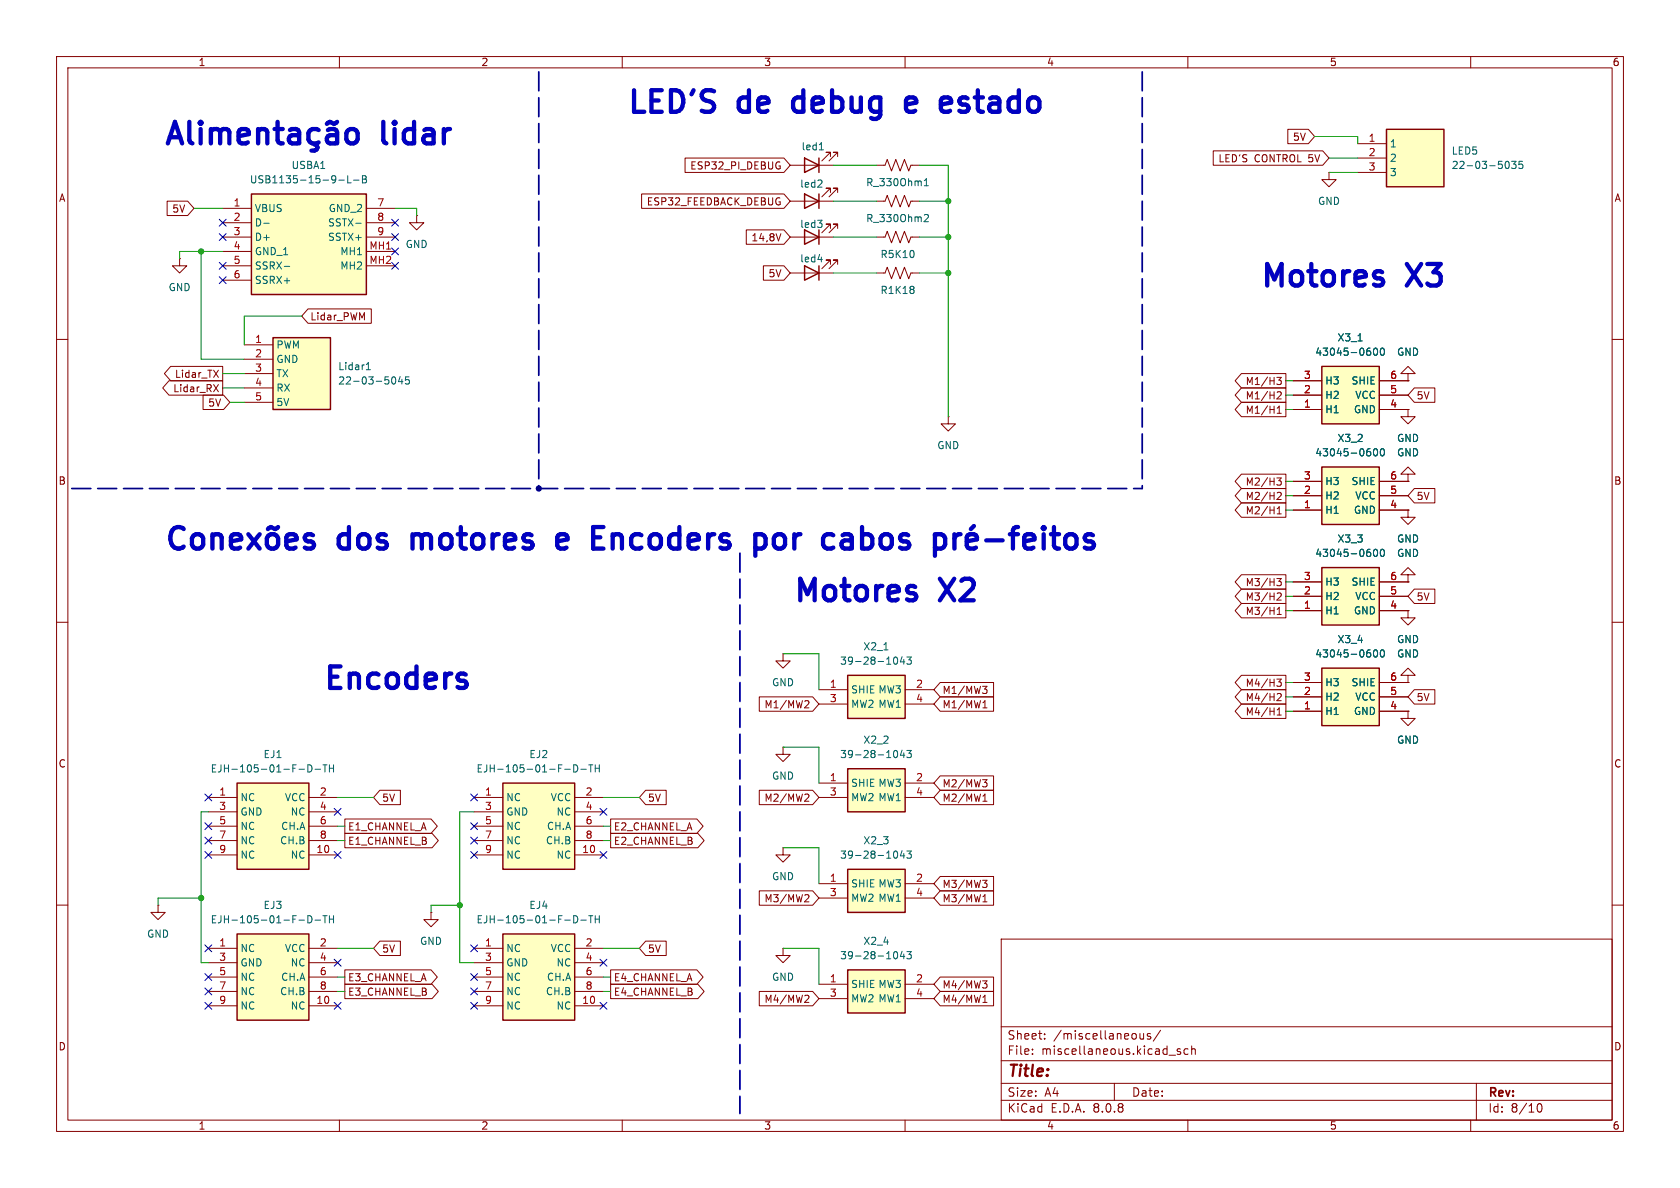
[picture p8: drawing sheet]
<svg xmlns="http://www.w3.org/2000/svg" width="297mm" height="210mm" viewBox="0 0 297 210" stroke-linecap="round" stroke-linejoin="round" font-family="sans-serif">
<g fill="none" stroke="#840000" stroke-width=".18">
<path d="M10 10h277v190h-277zM12 12h273v186h-273zM60 10v2M110 10v2M160 10v2M210 10v2M260 10v2M10 60h2M167.6 73.7v1.2h1.3l-1.3 1.3-1.2-1.3h1.2M167.6 73.7h.1M285 60h2M10 110h2"/>
<path d="M285 110h2M10 160h2M177 166h108v32h-108zM285 160h2M60 198v2M110 198v2M160 198v2M177 194.5h108M177 191.5h108M177 187.5h108M177 181.5h108M182.5 186.3v.1"/>
<path d="M182.5 185.5v.1M184.7 183.6v.1M184.7 182.8v.1M197 191.5v3M201.5 182.7l.1 .9 .4 .1 .2-.1M202.2 182.7v1M203.4 182.8l-.4-.1-.2 .2 .1 .2 .5 .2v.3h-.6M205.2 182.1l-1.3 2M206.7 186.5h1.1M208.7 185.5l-.4-.1-.2 .2 .1 .2 .5 .2v.3h-.6M210 198v2M210 185.5l-.4-.1-.3 .3v.4l.2 .2h.5"/>
<path d="M210.7 185.5l.2-.1 .3 .1 .1 .9M210.7 184.9v1.5M260 198v2M261 191.5v6.5M271.7 195.7l.2-.5 .2-.1a.81 .81 0 0 1 .6 .6 .81 .81 0 0 1-.3 .8h-.4l-.3-.5"/>
</g>
<path d="M41.9 138.4h12.7v15.3h-12.7z" fill="#ffffc2"/>
<path d="M41.9 138.4h12.7v15.3h-12.7z" fill="none" stroke="#840000" stroke-width=".25"/>
<path d="M36.8 141h5.1M36.8 151.1h5.1M36.8 143.5h5.1M36.8 146.1h5.1M36.8 148.6h5.1M54.6 141h5.1M54.6 151.1h5.1M54.6 143.5h5.1M54.6 146.1h5.1M54.6 148.6h5.1" fill="none" stroke="#840000" stroke-width=".18"/>
<path d="M52.9 136h.9M54.4 135.2a.64 .64 0 0 1 .8 .6 .64 .64 0 0 1-.8 .7zM55.7 136h1M57.1 135.2h.7M57.5 135.2v1.3M58.2 135.2v1.3M58.2 135.8h.8M59 135.2v1.3" fill="none" stroke="#006464" stroke-width=".18"/>
<path d="M149.9 119.4h10.1v7.6h-10.1z" fill="#ffffc2"/>
<path d="M149.9 119.4h10.1v7.6h-10.1z" fill="none" stroke="#840000" stroke-width=".25"/>
<path d="M144.8 121.9h5.1M144.8 124.5h5.1M160 121.9h5.1M160 124.5h5.1" fill="none" stroke="#840000" stroke-width=".18"/>
<path d="M156.3 114.9h.7M158 116.4l.3-.3a.68 .68 0 0 1 .4 .7 .68 .68 0 0 1-.4 .6l-.3-.2M159.5 116.1l-.3 .9h.8M159.8 116.6v.8M160.3 116.1h.8l-.4 .5 .3 .2v.5l-.1 .1-.6-.1" fill="none" stroke="#006464" stroke-width=".18"/>
<path d="M149.9 135.9h10.1v7.6h-10.1z" fill="#ffffc2"/>
<path d="M149.9 135.9h10.1v7.6h-10.1z" fill="none" stroke="#840000" stroke-width=".25"/>
<path d="M144.8 138.4h5.1M160 138.4h5.1M144.8 141h5.1M160 141h5.1" fill="none" stroke="#840000" stroke-width=".18"/>
<path d="M158 132.9l.3-.2a.68 .68 0 0 1 .4 .6 .68 .68 0 0 1-.4 .6l-.3-.2M159.5 132.6l-.3 .9h.8M159.8 133.1v.8M160.3 132.7h.8l-.4 .4 .3 .2v.5l-.1 .1-.6-.1" fill="none" stroke="#006464" stroke-width=".18"/>
<path d="M41.9 165.1h12.7v15.2h-12.7z" fill="#ffffc2"/>
<path d="M41.9 165.1h12.7v15.2h-12.7z" fill="none" stroke="#840000" stroke-width=".25"/>
<path d="M36.8 167.6h5.1M36.8 177.8h5.1M36.8 170.2h5.1M36.8 172.7h5.1M36.8 175.3h5.1M54.6 167.6h5.1M54.6 177.8h5.1M54.6 170.2h5.1M54.6 172.7h5.1M54.6 175.3h5.1" fill="none" stroke="#840000" stroke-width=".18"/>
<path d="M52.9 162.7h.9M54.4 161.9a.64 .64 0 0 1 .8 .6 .64 .64 0 0 1-.8 .6zM55.7 162.7h1M57.1 161.9h.7M57.5 161.9v1.2M58.2 161.9v1.2M58.2 162.5h.8M59 161.9v1.2" fill="none" stroke="#006464" stroke-width=".18"/>
<path d="M245.1 22.9h10.2v10.1h-10.2z" fill="#ffffc2"/>
<path d="M245.1 22.9h10.2v10.1h-10.2zM142.2 47l2.6 1.3-2.6 1.2zM142.2 40.6l2.6 1.3-2.6 1.3zM144.8 40.6v2.6M144.8 47v2.5" fill="none" stroke="#840000" stroke-width=".25"/>
<path d="M240 25.4h5.1M240 27.9h5.1M240 30.5h5.1M139.7 48.3h7.6M139.7 41.9h7.6M146.8 46.7v-.7h-.8h.8l-1.5 1.5M146.8 40.4v-.8h-.8h.8l-1.5 1.5M148.1 46.7v-.7h-.8h.8l-1.5 1.5M148.1 40.4v-.8h-.8h.8l-1.5 1.5M248.9 66h1.3l-1.3-1.2-1.3 1.2h1.3v1.3M248.9 67.3h.1" fill="none" stroke="#840000" stroke-width=".18"/>
<path d="M144.5 38.9h.8l-.4 .5M145.2 39.5l.1 .2-.1 .4M266.1 29l.1-.4 .2-.1a.68 .68 0 0 1 .4 .7 .68 .68 0 0 1-.4 .6l-.2-.1-.1-.4M267.2 28.5h.8l-.4 .5 .4 .1v.6l-.2 .1-.6-.1M269.2 28.5h-.6l-.1 .6 .2-.1 .4 .1 .1 .1v.5l-.2 .1-.5-.1M144.6 45.9h.8" fill="none" stroke="#006464" stroke-width=".18"/>
<path d="M233.7 64.8h10.1v10.1h-10.1z" fill="#ffffc2"/>
<path d="M233.7 64.8h10.1v10.1h-10.1z" fill="none" stroke="#840000" stroke-width=".25"/>
<path d="M73.7 38.1v1.3h1.2l-1.2 1.2-1.3-1.2h1.3M73.7 38.1h.1M234.9 30.5v1.3h1.3l-1.3 1.2-1.2-1.2h1.2M234.9 30.5h.1M228.6 72.4h5.1M228.6 69.9h5.1M228.6 67.3h5.1M243.8 72.4h5.1M243.8 69.9h5.1M243.8 67.3h5.1" fill="none" stroke="#840000" stroke-width=".18"/>
<path d="M240.1 60.3h.7M242.9 61.7l.2-.2a.68 .68 0 0 1 .5 .7 .68 .68 0 0 1-.5 .6l-.2-.1-.1-.4zM244.1 61.7l.2-.2a.68 .68 0 0 1 .5 .7 .68 .68 0 0 1-.5 .6l-.2-.1-.1-.4z" fill="none" stroke="#006464" stroke-width=".18"/>
<path d="M44.4 34.3h20.4v17.8h-20.4z" fill="#ffffc2"/>
<path d="M44.4 34.3h20.4v17.8h-20.4z" fill="none" stroke="#840000" stroke-width=".25"/>
<g fill="none" stroke="#840000" stroke-width=".18">
<path d="M39.4 36.8h5M39.4 39.4h5M64.8 36.8h5M64.8 39.4h5M31.7 45.7v1.3h1.3l-1.3 1.3-1.2-1.3h1.2M31.7 45.7h.1M39.4 41.9h5M39.4 44.5h5M39.4 47h5M39.4 49.5h5M64.8 41.9h5M64.8 44.5h5"/>
<path d="M64.8 47h5M138.4 115.6v1.2h1.3l-1.3 1.3-1.2-1.3h1.2M138.4 115.6h.1M76.2 161.3v1.3h1.3l-1.3 1.2-1.3-1.2h1.3M76.2 161.3h.1"/>
</g>
<path d="M46.6 39.5h1M59.9 31.8h1M61.5 31.1v1.2h.6M62.5 31.8h1M62.9 39.5h1M64.1 31.1h.4l.2 .2-.2 .4 .2 .1 .1 .3-.2 .2h-.5zM64.1 31.7h.4M50.3 47.1h.9" fill="none" stroke="#006464" stroke-width=".18"/>
<path d="M233.7 118.1h10.1v10.2h-10.1z" fill="#ffffc2"/>
<path d="M233.7 118.1h10.1v10.2h-10.1z" fill="none" stroke="#840000" stroke-width=".25"/>
<path d="M248.9 83.8h1.3l-1.3-1.2-1.3 1.2h1.3v1.3M248.9 85.1h.1M248.9 108v1.2h1.3l-1.3 1.3-1.3-1.3h1.3M248.9 108h.1M228.6 125.7h5.1M228.6 123.2h5.1M228.6 120.7h5.1M243.8 125.7h5.1M243.8 123.2h5.1M243.8 120.7h5.1M248.9 125.7v1.3h1.3l-1.3 1.3-1.3-1.3h1.3M248.9 125.7h.1" fill="none" stroke="#840000" stroke-width=".18"/>
<path d="M242.9 115l.2-.1a.68 .68 0 0 1 .5 .6 .68 .68 0 0 1-.5 .6l-.2-.1-.1-.3zM244.1 115l.2-.1a.68 .68 0 0 1 .5 .6 .68 .68 0 0 1-.5 .6l-.2-.1-.1-.3z" fill="none" stroke="#006464" stroke-width=".18"/>
<path d="M233.7 82.6h10.1v10.1h-10.1z" fill="#ffffc2"/>
<path d="M142.2 34.3l2.6 1.3-2.6 1.2zM142.2 27.9l2.6 1.3-2.6 1.3zM144.8 27.9v2.6M144.8 34.3v2.5M233.7 82.6h10.1v10.1h-10.1z" fill="none" stroke="#840000" stroke-width=".25"/>
<g fill="none" stroke="#840000" stroke-width=".18">
<path d="M139.7 35.6h7.6M139.7 29.2h7.6M146.8 34v-.7h-.8h.8l-1.5 1.5M146.8 27.7v-.8h-.8h.8l-1.5 1.5M148.1 34v-.7h-.8h.8l-1.5 1.5M148.1 27.7v-.8h-.8h.8l-1.5 1.5M154.9 29.2h1.6l.3-1 .8 2 .8-2 .7 2 .8-2 .8 2 .3-1h1.6M154.9 48.3h1.6l.3-1.1 .8 2.1 .8-2.1 .7 2.1 .8-2.1 .8 2.1 .3-1h1.6M228.6 90.2h5.1M228.6 87.6h5.1M228.6 85.1h5.1M243.8 90.2h5.1"/>
<path d="M243.8 87.6h5.1M243.8 85.1h5.1M248.9 119.4h1.3l-1.3-1.3-1.3 1.3h1.3v1.3M248.9 120.7h.1"/>
</g>
<path d="M144.9 26.5h.7M145.2 31.9l.1 .2v.3l-.8 .7h.8M163.4 32.8h.7M163.4 31.9l.4-.3v1.2M161.5 50.7l.1 .2-.1 .2M161.5 51.2l.1 .2-.1 .4M242.9 79.4l.2-.1a.68 .68 0 0 1 .5 .7 .68 .68 0 0 1-.5 .6l-.2-.1-.1-.4zM244.1 79.4l.2-.1a.68 .68 0 0 1 .5 .7 .68 .68 0 0 1-.5 .6l-.2-.1-.1-.4z" fill="none" stroke="#006464" stroke-width=".18"/>
<path d="M233.7 100.3h10.1v10.2h-10.1z" fill="#ffffc2"/>
<path d="M233.7 100.3h10.1v10.2h-10.1z" fill="none" stroke="#840000" stroke-width=".25"/>
<g fill="none" stroke="#840000" stroke-width=".18">
<path d="M154.9 35.6h1.6l.3-1.1 .8 2.1 .8-2.1 .7 2.1 .8-2.1 .8 2.1 .3-1h1.6M154.9 41.9h1.6l.3-1 .8 2 .8-2 .7 2 .8-2 .8 2 .3-1h1.6M248.9 72.4v1.3h1.3l-1.3 1.2-1.3-1.2h1.3M248.9 72.4h.1M248.9 90.2v1.2h1.3l-1.3 1.3-1.3-1.3h1.3M248.9 90.2h.1M228.6 108h5.1M228.6 105.4h5.1M228.6 102.9h5.1M243.8 108h5.1M243.8 105.4h5.1M243.8 102.9h5.1"/>
<path d="M248.9 101.6h1.3l-1.3-1.3-1.3 1.3h1.3v1.3M248.9 102.9h.1M138.4 132.1v1.3h1.3l-1.3 1.2-1.2-1.2h1.2M138.4 132.1h.1M138.4 149.9v1.2h1.3l-1.3 1.3-1.2-1.3h1.2M138.4 149.9h.1M27.9 160v1.3h1.3l-1.3 1.3-1.2-1.3h1.2M27.9 160h.1M138.4 167.6v1.3h1.3l-1.3 1.3-1.2-1.3h1.2M138.4 167.6h.1"/>
</g>
<path d="M163.5 38l.4-.1 .2 .4-.8 .9h.8M161.5 44.4l.1 .4-.1 .6M242.9 97.2l.2-.1a.68 .68 0 0 1 .5 .6 .68 .68 0 0 1-.5 .7l-.2-.2-.1-.3zM244.1 97.2l.2-.1a.68 .68 0 0 1 .5 .6 .68 .68 0 0 1-.5 .7l-.2-.2-.1-.3z" fill="none" stroke="#006464" stroke-width=".18"/>
<path d="M88.9 165.1h12.7v15.2h-12.7z" fill="#ffffc2"/>
<path d="M88.9 165.1h12.7v15.2h-12.7z" fill="none" stroke="#840000" stroke-width=".25"/>
<path d="M83.8 167.6h5.1M83.8 177.8h5.1M83.8 170.2h5.1M83.8 172.7h5.1M83.8 175.3h5.1M101.6 167.6h5.1M101.6 177.8h5.1M101.6 170.2h5.1M101.6 172.7h5.1M101.6 175.3h5.1" fill="none" stroke="#840000" stroke-width=".18"/>
<path d="M99.8 162.7h1M101.4 161.9a.64 .64 0 0 1 .8 .6 .64 .64 0 0 1-.8 .6zM102.7 162.7h1M104.1 161.9h.7M104.4 161.9v1.2M105.2 161.9v1.2M105.2 162.5h.8M106 161.9v1.2" fill="none" stroke="#006464" stroke-width=".18"/>
<path d="M88.9 138.4h12.7v15.3h-12.7z" fill="#ffffc2"/>
<path d="M88.9 138.4h12.7v15.3h-12.7z" fill="none" stroke="#840000" stroke-width=".25"/>
<path d="M83.8 141h5.1M83.8 151.1h5.1M83.8 143.5h5.1M83.8 146.1h5.1M83.8 148.6h5.1M101.6 141h5.1M101.6 151.1h5.1M101.6 143.5h5.1M101.6 146.1h5.1M101.6 148.6h5.1" fill="none" stroke="#840000" stroke-width=".18"/>
<path d="M99.8 136h1M101.4 135.2a.64 .64 0 0 1 .8 .6 .64 .64 0 0 1-.8 .7zM102.7 136h1M104.1 135.2h.7M104.4 135.2v1.3M105.2 135.2v1.3M105.2 135.8h.8M106 135.2v1.3" fill="none" stroke="#006464" stroke-width=".18"/>
<path d="M149.9 171.5h10.1v7.6h-10.1z" fill="#ffffc2"/>
<path d="M149.9 171.5h10.1v7.6h-10.1z" fill="none" stroke="#840000" stroke-width=".25"/>
<path d="M144.8 174h5.1M144.8 176.5h5.1M160 174h5.1M160 176.5h5.1" fill="none" stroke="#840000" stroke-width=".18"/>
<path d="M158 168.5l.3-.3a.68 .68 0 0 1 .4 .7 .68 .68 0 0 1-.4 .6l-.3-.3M159.5 168.2l-.3 .9h.8M159.8 168.6v.9M160.3 168.2h.8l-.4 .5 .3 .1v.6l-.1 .1-.6-.1" fill="none" stroke="#006464" stroke-width=".18"/>
<path d="M149.9 153.7h10.1v7.6h-10.1z" fill="#ffffc2"/>
<path d="M149.9 153.7h10.1v7.6h-10.1z" fill="none" stroke="#840000" stroke-width=".25"/>
<path d="M144.8 156.2h5.1M144.8 158.8h5.1M160 156.2h5.1M160 158.8h5.1" fill="none" stroke="#840000" stroke-width=".18"/>
<path d="M158 150.7l.3-.3a.68 .68 0 0 1 .4 .7 .68 .68 0 0 1-.4 .6l-.3-.2M159.5 150.4l-.3 .9h.8M159.8 150.9v.8M160.3 150.4h.8l-.4 .5 .3 .1v.6l-.1 .1-.6-.1" fill="none" stroke="#006464" stroke-width=".18"/>
<path d="M48.3 59.7h10.1v12.7h-10.1z" fill="#ffffc2"/>
<path d="M48.3 59.7h10.1v12.7h-10.1z" fill="none" stroke="#840000" stroke-width=".25"/>
<g fill="none" stroke="#840000" stroke-width=".18">
<path d="M29.5 35.6h3.7l1.1 1.2-1.1 1.3h-3.7zM113.4 34.3h25.2l1.1 1.3-1.1 1.2h-25.2zM121.1 27.9h17.5l1.1 1.3-1.1 1.3h-17.5zM137.7 29.3h.2v.5l-.2 .1M137.7 28.6l.2 .1M214.5 26.7h19.3l1.1 1.2-1.1 1.3h-19.3zM227.7 22.9h3.6l1.1 1.2-1.1 1.3h-3.6zM54.5 54.6h11.1v2.6h-11.1l-1.2-1.3zM131.9 40.6h6.7l1.1 1.3-1.1 1.3h-6.7zM135 47h3.6l1.1 1.3-1.1 1.2h-3.6zM138 41.3l-.4 1.3M29.9 67.3h9.5v2.6h-9.5l-1.1-1.3z"/>
<path d="M30.2 64.8h9.2v2.5h-9.2l-1.1-1.3zM35.9 69.8h3.6l1.1 1.3-1.1 1.3h-3.6zM37.8 68l.8 1.3M37.8 65.4l.8 1.3M38.6 68l-.8 1.3M38.6 65.4l-.8 1.3M43.2 61h5.1M43.2 63.5h5.1M43.2 66h5.1M43.2 68.6h5.1M43.2 71.1h5.1M219.5 71.1h7.8v2.6h-7.8l-1.1-1.3z"/>
<path d="M219.5 68.6h7.8v2.5h-7.8l-1.1-1.2zM219.5 66h7.8v2.6h-7.8l-1.1-1.3zM225.7 66.7h.8l-.4 .5 .4 .1v.6l-.2 .1-.5-.1M225.8 72.2l.3-.4v1.3M225.8 73.1h.7M225.8 69.3h.5l.2 .3-.8 .9h.8M228.6 72.4h5.1M228.6 69.9h5.1M228.6 67.3h5.1M243.8 72.4h5.1M243.8 69.9h5.1M243.8 67.3h5.1"/>
<path d="M248.9 72.4h.1M248.9 67.3h.1M250 68.6h3.7v2.5h-3.7l-1.1-1.2zM219.5 86.4h7.8v2.5h-7.8l-1.1-1.3zM219.5 88.9h7.8v2.5h-7.8l-1.1-1.2zM219.5 83.8h7.8v2.6h-7.8l-1.1-1.3zM225.7 84.5h.8l-.4 .5 .4 .1v.5l-.2 .2-.5-.1M225.8 89.9l.3-.3v1.2M225.8 90.8h.7M225.8 87.1l.5-.1 .2 .4-.8 .9h.8M228.6 90.2h5.1M228.6 87.6h5.1"/>
<path d="M228.6 85.1h5.1M243.8 90.2h5.1M243.8 87.6h5.1M243.8 85.1h5.1M248.9 90.2h.1M248.9 85.1h.1M250 86.4h3.7v2.5h-3.7l-1.1-1.3zM219.5 104.1h7.8v2.6h-7.8l-1.1-1.3zM219.5 101.6h7.8v2.5h-7.8l-1.1-1.2zM219.5 106.7h7.8v2.5h-7.8l-1.1-1.2zM219.5 119.4h7.8v2.5h-7.8l-1.1-1.2zM225.7 102.3h.8l-.4 .5 .4 .1v.5l-.2 .1h-.5"/>
<path d="M225.8 108.6h.7M225.8 107.7l.3-.3v1.2M225.8 104.9l.5-.1 .2 .4-.8 .9h.8M228.6 108h5.1M228.6 105.4h5.1M228.6 102.9h5.1M243.8 108h5.1M243.8 105.4h5.1M243.8 102.9h5.1M248.9 102.9h.1M248.9 108h.1M250 104.1h3.7v2.6h-3.7l-1.1-1.3z"/>
<path d="M67.2 139.7h3.6v2.5h-3.6l-1.2-1.2zM114.1 139.7h3.7v2.5h-3.7l-1.1-1.2zM134.2 123.2h9.5l1.1 1.3-1.1 1.2h-9.5zM134.2 139.7h9.5l1.1 1.3-1.1 1.2h-9.5zM142.5 123.9h.4l.1 .3-.8 .9h.8M166.2 120.6h9.4v2.6h-9.4l-1.1-1.3zM166.2 139.7h9.4v2.5h-9.4l-1.1-1.2zM166.2 123.2h9.4v2.5h-9.4l-1.1-1.2zM166.2 137.2h9.4v2.5h-9.4l-1.1-1.3zM173.7 121.3h.8l-.4 .5 .3 .1 .1 .4-.3 .3h-.3M173.7 137.8h.8l-.4 .5 .3 .1 .1 .5-.3 .2h-.3M173.8 125.1h.7"/>
<path d="M173.8 124.2l.3-.3v1.2M219.5 121.9h7.8v2.6h-7.8l-1.1-1.3zM219.5 124.5h7.8v2.5h-7.8l-1.1-1.3zM225.7 120.1h.8l-.4 .4 .4 .2v.5l-.2 .1h-.5M225.8 125.5l.3-.4v1.3M225.8 126.4h.7M225.8 122.7l.5-.1 .2 .4-.8 .9h.8M228.6 125.7h5.1M228.6 123.2h5.1M228.6 120.7h5.1M243.8 125.7h5.1M243.8 123.2h5.1"/>
<path d="M243.8 120.7h5.1M248.9 125.7h.1M248.9 120.7h.1M250 121.9h3.7v2.6h-3.7l-1.1-1.3zM61 144.8h15.2l1.1 1.3-1.1 1.2h-15.2zM61 147.3h15.4l1.1 1.3-1.1 1.3h-15.4zM107.9 147.3h15.5l1.1 1.3-1.1 1.3h-15.5zM107.9 144.8h15.3l1.1 1.3-1.1 1.2h-15.3zM134.2 157.5h9.5l1.1 1.3-1.1 1.2h-9.5zM142.5 140.4h.4l.1 .3-.8 .9h.8M142.5 158.2h.4l.1 .3-.8 .9h.8M166.2 154.9h9.4v2.6h-9.4l-1.1-1.3z"/>
<path d="M166.2 157.5h9.4v2.5h-9.4l-1.1-1.2zM173.7 155.6h.8l-.4 .5 .3 .1 .1 .4-.3 .3h-.3M173.8 159.4h.7M173.8 141.6h.7M173.8 140.7l.3-.3v1.2M173.8 158.5l.3-.3v1.2M61 171.4h15.2l1.1 1.3-1.1 1.3h-15.2zM61 174h15.4l1.1 1.3-1.1 1.2h-15.4zM67.2 166.4h3.6v2.5h-3.6l-1.2-1.3zM107.9 174h15.5l1.1 1.3-1.1 1.2h-15.5zM107.9 171.4h15.3l1.1 1.3-1.1 1.3h-15.3zM114.1 166.4h3.7v2.5h-3.7l-1.1-1.3z"/>
<path d="M134.2 175.3h9.5l1.1 1.2-1.1 1.3h-9.5zM142.5 175.9l.4 .1 .1 .3-.8 .9h.8M166.2 175.3h9.4v2.5h-9.4l-1.1-1.3zM166.2 172.7h9.4v2.6h-9.4l-1.1-1.3zM173.7 173.4h.8l-.4 .5 .3 .1 .1 .4-.3 .3h-.3M173.8 177.2h.7M173.8 176.3l.3-.4v1.3"/>
</g>
<g fill="none" stroke="#006464" stroke-width=".18">
<path d="M64.8 65.3h.7M64.9 64.4l.2-.3v1.2M69.2 67.1l.2-.4 .1-.1a.68 .68 0 0 1 .5 .7 .68 .68 0 0 1-.5 .6l-.1-.1-.2-.4M70.7 66.6l-.3 .9h.8M71 67v.9M72.3 66.6h-.6v.6l.1-.1 .5 .1 .1 .1-.1 .5-.2 .1-.4-.1M240.1 60.3h.7M242.9 61.7l.2-.2a.68 .68 0 0 1 .5 .7 .68 .68 0 0 1-.5 .6l-.2-.1-.1-.4zM242.9 79.4l.2-.1a.68 .68 0 0 1 .5 .7 .68 .68 0 0 1-.5 .6l-.2-.1-.1-.4zM244.1 61.7l.2-.2a.68 .68 0 0 1 .5 .7 .68 .68 0 0 1-.5 .6l-.2-.1-.1-.4zM244.1 79.4l.2-.1a.68 .68 0 0 1 .5 .7 .68 .68 0 0 1-.5 .6l-.2-.1-.1-.4zM242.9 97.2l.2-.1a.68 .68 0 0 1 .5 .6 .68 .68 0 0 1-.5 .7l-.2-.2-.1-.3z"/>
<path d="M244.1 97.2l.2-.1a.68 .68 0 0 1 .5 .6 .68 .68 0 0 1-.5 .7l-.2-.2-.1-.3zM242.9 115l.2-.1a.68 .68 0 0 1 .5 .6 .68 .68 0 0 1-.5 .6l-.2-.1-.1-.3zM244.1 115l.2-.1a.68 .68 0 0 1 .5 .6 .68 .68 0 0 1-.5 .6l-.2-.1-.1-.3z"/>
</g>
<g fill="none" stroke="#0000c2" stroke-width=".76">
<path d="M161.8 17.4l-.4-.2h-.7l-.4 .2-.1 .4v1.4l.1 .4 .4 .2h.7l.4-.2M162 18.1l-1.8 .4M167.6 17.2l.4 .2 .1 .7-1.8 .4M168 19.6l-.4 .2M29.7 25.3l1.2-3.8 1.3 3.8M30 24.3h1.8M33.5 21.5v3.3l.2 .4 .3 .1M35.5 21.5v.4M35.5 22.8v2.5M35.5 21.5l-.2 .2 .2 .2M35.5 21.5l.2 .2-.2 .2M37.3 22.8v2.5"/>
<path d="M37.3 23.2a.95 .95 0 0 1 1.6 .2M38.9 23.4l.2-.4 .4-.2h.5l.4 .2 .1 .4v1.9M38.9 23.4v1.9M42.2 24.1l1.8-.4-.2-.7-.3-.2h-.8l-.3 .2-.2 .4v1.4l.2 .4 .3 .1h.8l.3-.1M45.6 23.2a.95 .95 0 0 1 1.7 .2v1.9M45.6 22.8v2.5M48.5 22.8h1.5M49.1 21.5v3.3l.2 .4 .7 .1M51.3 23l.3-.2h.7l.4 .2 .2 .4v1.9M52.9 23.7l-.4 .2h-.9a.75 .75 0 0 0-.6 .7 .75 .75 0 0 0 .6 .7h.9l.4-.1M55.6 25.5l.4 .2 .2 .4-.2 .3-.4 .2h-.5M56.3 23l-.3-.2h-.8l-.3 .2-.4 .5v1.1l.4 .6 .3 .1h.8l.3-.1"/>
<path d="M58 23l.3-.2h.8l.3 .2 .2 .4v1.9M59.6 23.7l-.4 .2h-.9a.75 .75 0 0 0-.5 .7 .75 .75 0 0 0 .5 .7h.9l.4-.1M59.6 21.5l-.5 .4-.8-.4-.5 .4M61.6 23a1.03 1.03 0 0 1 1.6 .5v1.1a1.03 1.03 0 0 1-1 .8 1.03 1.03 0 0 1-1-.8v-1.1zM32.5 93.5a1.32 1.32 0 0 0-2.2 .6 2.02 2.02 0 0 0 1.1 2.9l.9-.2 .2-.2M34.1 94.8a1.03 1.03 0 0 1 1-.4 1.03 1.03 0 0 1 .8 .8v1.1a1.03 1.03 0 0 1-1 .7 1.03 1.03 0 0 1-1-.7v-1.1zM37.6 94.8a.95 .95 0 0 1 1.6 .2v2M37.6 94.4v2.6M40.8 95.7l1.8-.4-.1-.7-.4-.2h-.7l-.4 .2-.2 .4v1.4l.2 .4 .4 .2h.7l.4-.2M43.9 94.4l2 2.6M45.9 94.4l-2 2.6M47.4 94.8a1.03 1.03 0 0 1 1-.4 1.03 1.03 0 0 1 .8 .8v1.1a1.03 1.03 0 0 1-1 .7 1.03 1.03 0 0 1-1-.7v-1.1z"/>
<path d="M49.2 93.2l-.6 .3-.7-.3-.5 .3M50.6 95.7l1.8-.4-.1-.7-.4-.2h-.7l-.4 .2-.2 .4v1.4l.2 .4 .4 .2h.7l.4-.2M55.3 94.6l-.3-.2h-.6l-.3 .2-.2 .4 .2 .5 1.2 .4 .2 .4-.2 .5-.3 .2h-.8l-.3-.2M72.9 94.8a.95 .95 0 0 1 1.7 .2M72.9 94.4v2.6M74.6 95l.1-.4 .4-.2h.6l.3 .2 .2 .4v2M74.6 95v2M78 94.8a1.03 1.03 0 0 1 1-.4 1.03 1.03 0 0 1 .8 .8v1.1a1.03 1.03 0 0 1-1 .7 1.03 1.03 0 0 1-1-.7v-1.1zM80.9 94.4h1.5M81.5 93.2v3.2l.1 .4 .8 .2M83.6 94.8a1.03 1.03 0 0 1 1.1-.4 1.03 1.03 0 0 1 .8 .8v1.1a1.03 1.03 0 0 1-1 .7 1.03 1.03 0 0 1-1-.7v-1.1zM87.1 94.4v2.6"/>
<path d="M88.2 94.4a.97 .97 0 0 0-1.1 .8M89.3 95.7l1.8-.4-.2-.7-.4-.2h-.7l-.4 .2-.1 .4v1.4l.1 .4 .4 .2h.7l.4-.2M94 94.6l-.4-.2h-.5l-.4 .2-.2 .4 .2 .5 1.3 .4 .2 .4-.2 .5-.4 .2h-.7l-.4-.2M100.1 94.6l-.3-.2h-.7l-.4 .2-.2 .4v1.4l.2 .4 .4 .2h.7l.3-.2M100.3 95.3l-1.8 .4M106.7 93.2h-1.8v3.8h1.8M135 94.6l.3 .6v1.1l-.3 .5M138.1 94.4a1.03 1.03 0 0 0-1.3 .8v1.1a1.03 1.03 0 0 0 1.3 .7M149.3 94.4h.7l.4 .2 .2 .4v2M150.6 96.8l-.4 .2h-.9M150.6 95.3l-.4 .2h-.9M170.9 95.7l1.8-.4-.2-.7-.3-.2h-.8l-.3 .2-.2 .4v1.4l.2 .4 .3 .2h.8l.3-.2"/>
<path d="M172.2 93l-.6 .5M174.4 95.5h2.9M178.5 94.4h1.5M180 93.2l-.7 .1-.2 .4v3.3M181.1 95.7l1.8-.4-.2-.7-.4-.2h-.7l-.4 .2-.1 .4v1.4l.1 .4 .4 .2h.7l.4-.2M184.5 93.2v.3M184.5 94.4v2.6M184.5 93.2l-.2 .1 .2 .2M184.5 93.2l.2 .1-.2 .2M185.8 94.4h1.4M186.3 93.2v3.2l.2 .4 .7 .2M188.5 94.8a1.03 1.03 0 0 1 1-.4 1.03 1.03 0 0 1 .8 .8v1.1a1.03 1.03 0 0 1-1 .7 1.03 1.03 0 0 1-1-.7v-1.1z"/>
<path d="M193.2 94.6l-.3-.2h-.6l-.3 .2-.2 .4 .2 .5 1.2 .4 .2 .4-.2 .5-.3 .2h-.8l-.3-.2"/>
</g>
<path d="M95.2 12.7v73.7M201.9 12.7v73.7M12.7 86.4h82.5M95.2 86.4h106.7M130.8 97.8v99.1" fill="none" stroke="#000084" stroke-width=".3" stroke-dasharray="3.4 1.2"/>
<g fill="none" stroke="#009600" stroke-width=".18">
<path d="M34.3 36.8h5.1M69.8 36.8h3.9v1.3M147.3 35.6h7.6M147.3 29.2h7.6M162.6 29.2h5v44.5M162.6 35.6h5M232.4 24.1h7.6v1.3M234.9 27.9h5.1M234.9 30.5h5.1M35.6 44.5v19h7.6M39.4 44.5h-7.7v1.2M53.3 55.9h-10.1v5.1"/>
<path d="M147.3 41.9h7.6M147.3 48.3h7.6M162.6 41.9h5M162.6 48.3h5M39.4 66h3.8M39.4 68.6h3.8M40.6 71.1h2.6M227.3 69.9h1.3M227.3 72.4h1.3M227.3 67.3h1.3M227.3 85.1h1.3M227.3 87.6h1.3"/>
<path d="M227.3 90.2h1.3M138.4 115.6h6.4v6.3M227.3 108h1.3M227.3 102.9h1.3M227.3 105.4h1.3M138.4 132.1h6.4v6.3M227.3 123.2h1.3M227.3 120.7h1.3M227.3 125.7h1.3M35.6 158.8h-7.7v1.2M36.8 143.5h-1.2v26.7h1.2M59.7 148.6h1.3"/>
<path d="M59.7 146.1h1.3M59.7 141h6.3M83.8 143.5h-2.5v26.7h2.5M106.7 148.6h1.2M106.7 146.1h1.2M106.7 141h6.3M138.4 149.9h6.4v6.3M59.7 167.6h6.3M59.7 172.7h1.3M59.7 175.3h1.3M81.3 160h-5.1v1.3M106.7 167.6h6.3"/>
<path d="M106.7 172.7h1.2M106.7 175.3h1.2M138.4 167.6h6.4v6.4"/>
</g>
<g fill="none" stroke="#000084" stroke-width=".18">
<path d="M38.8 38.8l1.2 1.2M40 38.8l-1.2 1.2M69.2 38.8l1.3 1.2M70.5 38.8l-1.3 1.2M38.8 48.9l1.2 1.2M38.8 41.3l1.2 1.2M38.8 46.4l1.2 1.2M40 48.9l-1.2 1.2M40 41.3l-1.2 1.2M40 46.4l-1.2 1.2M69.2 41.3l1.3 1.2M69.2 46.4l1.3 1.2"/>
<path d="M69.2 43.8l1.3 1.3M70.5 41.3l-1.3 1.2M70.5 46.4l-1.3 1.2M70.5 43.8l-1.3 1.3M36.2 140.4l1.2 1.2M36.2 148l1.2 1.2M36.2 145.4l1.2 1.3M36.2 150.5l1.2 1.2M37.4 140.4l-1.2 1.2M37.4 148l-1.2 1.2M37.4 145.4l-1.2 1.3M37.4 150.5l-1.2 1.2"/>
<path d="M59.1 142.9l1.2 1.2M59.1 150.5l1.2 1.2M60.3 142.9l-1.2 1.2M60.3 150.5l-1.2 1.2M83.2 140.4l1.2 1.2M83.2 145.4l1.2 1.3M83.2 150.5l1.2 1.2M83.2 148l1.2 1.2M84.4 140.4l-1.2 1.2M84.4 145.4l-1.2 1.3M84.4 150.5l-1.2 1.2M84.4 148l-1.2 1.2"/>
<path d="M106.1 150.5l1.2 1.2M106.1 142.9l1.2 1.2M107.3 150.5l-1.2 1.2M107.3 142.9l-1.2 1.2M36.2 167l1.2 1.2M36.2 174.7l1.2 1.2M36.2 177.2l1.2 1.2M36.2 172.1l1.2 1.2M37.4 167l-1.2 1.2M37.4 174.7l-1.2 1.2M37.4 177.2l-1.2 1.2M37.4 172.1l-1.2 1.2"/>
<path d="M59.1 177.2l1.2 1.2M59.1 169.6l1.2 1.2M60.3 177.2l-1.2 1.2M60.3 169.6l-1.2 1.2M83.2 177.2l1.2 1.2M83.2 172.1l1.2 1.2M83.2 167l1.2 1.2M83.2 174.7l1.2 1.2M84.4 177.2l-1.2 1.2M84.4 172.1l-1.2 1.2M84.4 167l-1.2 1.2M84.4 174.7l-1.2 1.2"/>
<path d="M106.1 169.6l1.2 1.2M106.1 177.2l1.2 1.2M107.3 169.6l-1.2 1.2M107.3 177.2l-1.2 1.2"/>
</g>
<g fill="#009600" stroke="#009600" stroke-width=".18">
<circle cx="167.6" cy="48.3" r=".46"/>
<circle cx="167.6" cy="35.6" r=".46"/>
<circle cx="167.6" cy="41.9" r=".46"/>
<circle cx="81.3" cy="160" r=".46"/>
<circle cx="35.6" cy="158.8" r=".46"/>
<circle cx="35.6" cy="44.5" r=".46"/>
</g>
<circle cx="95.2" cy="86.4" r=".46" fill="#000084" stroke="#000084" stroke-width=".18"/>
<g font-size="5.3" fill="#0000c2">
<text x="110.4" y="21.1">LED'S</text>
<text x="130.6" y="21.1">de</text>
<text x="141.8" y="21.1">debug</text>
<text x="163.2" y="21.1">e</text>
<text x="170.9" y="21.1">estado</text>
<text x="67.6" y="26.7">lidar</text>
<text x="222.4" y="51.8">Motores</text>
<text x="248.9" y="51.8">X3</text>
<text x="59.9" y="98.3">dos</text>
<text x="101.6" y="98.3">e</text>
<text x="109.3" y="98.3">Encoders</text>
<text x="139.5" y="98.3">por</text>
<text x="153.2" y="98.3">cabos</text>
<text x="139.8" y="107.4">Motores</text>
<text x="166.4" y="107.4">X2</text>
<text x="56.7" y="122.9">Encoders</text>
</g>
<text font-size="2.8" fill="#840000" x="178" y="190.9">Title:</text>
<g font-size="2.1" fill="#840000">
<text x="178" y="184">Sheet:</text>
<text x="186.2" y="184">/miscellaneous/</text>
<text x="178" y="186.7">File:</text>
<text x="184.1" y="186.7">miscellaneous.kicad_sch</text>
<text x="178" y="196.9">KiCad</text>
<text x="178" y="194.1">Size:</text>
<text x="184.7" y="194.1">A4</text>
<text x="185.7" y="196.9">E.D.A.</text>
<text x="193.3" y="196.9">8.0.8</text>
<text x="200" y="194.1">Date:</text>
<text x="263" y="194.3">Rev:</text>
<text x="263" y="196.9">Id:</text>
<text x="267.1" y="196.9">8/10</text>
</g>
<g font-size="1.8" fill="#840000">
<text x="35" y="11.9">1</text>
<text x="85" y="11.9">2</text>
<text x="135" y="11.9">3</text>
<text x="185" y="11.9">4</text>
<text x="235" y="11.9">5</text>
<text x="285" y="11.9">6</text>
<text x="215.3" y="28.9">LED'S</text>
<text x="221.7" y="28.9">CONTROL 5V</text>
<text x="228.5" y="25.1">5V</text>
<text x="10.3" y="35.9">A</text>
<text x="121.9" y="30.2">ESP32_PI_DEBUG</text>
<text x="285.3" y="35.9">A</text>
<text x="30.4" y="37.8">5V</text>
<text x="114.2" y="36.5">ESP32_FEEDBACK_DEBUG</text>
<text x="132.7" y="42.9">14,8V</text>
<text x="135.8" y="49.2">5V</text>
<text x="54.8" y="56.8">Lidar_PWM</text>
<text x="30.5" y="69.5">Lidar_RX</text>
<text x="30.8" y="67">Lidar_TX</text>
<text x="220.1" y="70.8">M1/H2</text>
<text x="220.1" y="68.3">M1/H3</text>
<text x="250.3" y="70.8">5V</text>
<text x="36.7" y="72.1">5V</text>
<text x="220.1" y="73.3">M1/H1</text>
<text x="10.3" y="85.9">B</text>
<text x="220.1" y="88.6">M2/H2</text>
<text x="220.1" y="86">M2/H3</text>
<text x="250.3" y="88.6">5V</text>
<text x="285.3" y="85.9">B</text>
<text x="220.1" y="91.1">M2/H1</text>
<text x="220.1" y="106.4">M3/H2</text>
<text x="220.1" y="103.8">M3/H3</text>
<text x="250.3" y="106.4">5V</text>
<text x="220.1" y="108.9">M3/H1</text>
<text x="135" y="125.4">M1/MW2</text>
<text x="166.5" y="122.9">M1/MW3</text>
<text x="166.5" y="125.4">M1/MW1</text>
<text x="220.1" y="121.6">M4/H3</text>
<text x="220.1" y="124.1">M4/H2</text>
<text x="250.3" y="124.1">5V</text>
<text x="220.1" y="126.7">M4/H1</text>
<text x="10.3" y="135.9">C</text>
<text x="285.3" y="135.9">C</text>
<text x="67.5" y="141.9">5V</text>
<text x="114.5" y="141.9">5V</text>
<text x="135" y="141.9">M2/MW2</text>
<text x="166.5" y="141.9">M2/MW1</text>
<text x="166.5" y="139.4">M2/MW3</text>
<text x="61.4" y="147">E1_CHANNEL_A</text>
<text x="61.4" y="149.5">E1_CHANNEL_B</text>
<text x="108.4" y="149.5">E2_CHANNEL_B</text>
<text x="108.4" y="147">E2_CHANNEL_A</text>
<text x="135" y="159.7">M3/MW2</text>
<text x="166.5" y="157.2">M3/MW3</text>
<text x="166.5" y="159.7">M3/MW1</text>
<text x="61.4" y="173.7">E3_CHANNEL_A</text>
<text x="67.5" y="168.6">5V</text>
<text x="108.4" y="173.7">E4_CHANNEL_A</text>
<text x="114.5" y="168.6">5V</text>
<text x="61.4" y="176.2">E3_CHANNEL_B</text>
<text x="108.4" y="176.2">E4_CHANNEL_B</text>
<text x="135" y="177.5">M4/MW2</text>
<text x="166.5" y="177.5">M4/MW1</text>
<text x="166.5" y="174.9">M4/MW3</text>
<text x="10.3" y="185.9">D</text>
<text x="285.3" y="185.9">D</text>
<text x="35" y="199.9">1</text>
<text x="85" y="199.9">2</text>
<text x="135" y="199.9">3</text>
<text x="185" y="199.9">4</text>
<text x="235" y="199.9">5</text>
<text x="285" y="199.9">6</text>
</g>
<g font-size="1.8" fill="#006464">
<text x="141.6" y="26.8">led1</text>
<text x="245.6" y="26.3">1</text>
<text x="245.6" y="28.8">2</text>
<text x="256.5" y="27.5">LED5</text>
<text x="44.1" y="32.6">USB1135-15-9-L-B</text>
<text x="51.5" y="30.1">USBA1</text>
<text x="141.4" y="33.4">led2</text>
<text x="153" y="33.1">R_330Ohm1</text>
<text x="245.6" y="31.3">3</text>
<text x="256.5" y="30.1">22-03-5035</text>
<text x="45" y="37.7">VBUS</text>
<text x="45" y="40.2">D-</text>
<text x="57.9" y="40.2">SSTX-</text>
<text x="58" y="37.7">GND_2</text>
<text x="141.4" y="40.5">led3</text>
<text x="153" y="39.5">R_330Ohm2</text>
<text x="232.9" y="36.4">GND</text>
<text x="45" y="42.8">D+</text>
<text x="45" y="45.3">GND_1</text>
<text x="45" y="47.9">SSRX-</text>
<text x="57.9" y="42.8">SSTX+</text>
<text x="60.1" y="45.3">MH1</text>
<text x="60.1" y="47.9">MH2</text>
<text x="71.6" y="44">GND</text>
<text x="141.4" y="46.6">led4</text>
<text x="155.6" y="45.8">R5K10</text>
<text x="29.7" y="51.7">GND</text>
<text x="45" y="50.4">SSRX+</text>
<text x="155.6" y="52.2">R1K18</text>
<text x="48.8" y="61.8">PWM</text>
<text x="48.8" y="64.4">GND</text>
<text x="59.7" y="65.6">Lidar1</text>
<text x="232.4" y="63.1">43045-0600</text>
<text x="236.4" y="60.6">X3_1</text>
<text x="246.9" y="63.1">GND</text>
<text x="48.8" y="66.9">TX</text>
<text x="48.8" y="69.4">RX</text>
<text x="48.8" y="72">5V</text>
<text x="59.7" y="68.2">22-03-5045</text>
<text x="234.2" y="70.7">H2</text>
<text x="234.2" y="68.2">H3</text>
<text x="238.8" y="68.2">SHIE</text>
<text x="239.5" y="70.7">VCC</text>
<text x="234.2" y="73.3">H1</text>
<text x="239.3" y="73.3">GND</text>
<text x="165.6" y="79.6">GND</text>
<text x="232.4" y="80.9">43045-0600</text>
<text x="236.4" y="78.3">X3_2</text>
<text x="246.9" y="80.9">GND</text>
<text x="246.9" y="78.3">GND</text>
<text x="234.2" y="88.5">H2</text>
<text x="234.2" y="86">H3</text>
<text x="238.8" y="86">SHIE</text>
<text x="239.5" y="88.5">VCC</text>
<text x="234.2" y="91">H1</text>
<text x="239.3" y="91">GND</text>
<text x="232.4" y="98.7">43045-0600</text>
<text x="236.4" y="96.1">X3_3</text>
<text x="246.9" y="98.7">GND</text>
<text x="246.9" y="96.1">GND</text>
<text x="234.2" y="106.3">H2</text>
<text x="234.2" y="103.7">H3</text>
<text x="238.8" y="103.7">SHIE</text>
<text x="239.5" y="106.3">VCC</text>
<text x="234.2" y="108.8">H1</text>
<text x="236.4" y="113.9">X3_4</text>
<text x="239.3" y="108.8">GND</text>
<text x="246.9" y="113.9">GND</text>
<text x="148.4" y="117.7">39-28-1043</text>
<text x="152.5" y="115.2">X2_1</text>
<text x="232.4" y="116.4">43045-0600</text>
<text x="246.9" y="116.4">GND</text>
<text x="136.4" y="121.5">GND</text>
<text x="150.4" y="122.8">SHIE MW3</text>
<text x="150.4" y="125.3">MW2 MW1</text>
<text x="234.2" y="124.1">H2</text>
<text x="234.2" y="121.5">H3</text>
<text x="238.8" y="121.5">SHIE</text>
<text x="239.5" y="124.1">VCC</text>
<text x="152.5" y="131.7">X2_2</text>
<text x="234.2" y="126.6">H1</text>
<text x="239.3" y="126.6">GND</text>
<text x="246.9" y="131.7">GND</text>
<text x="37.2" y="136.8">EJH-105-01-F-D-TH</text>
<text x="46.5" y="134.2">EJ1</text>
<text x="84.1" y="136.8">EJH-105-01-F-D-TH</text>
<text x="93.5" y="134.2">EJ2</text>
<text x="148.4" y="134.2">39-28-1043</text>
<text x="42.4" y="141.8">NC</text>
<text x="50.3" y="141.8">VCC</text>
<text x="89.4" y="141.8">NC</text>
<text x="97.3" y="141.8">VCC</text>
<text x="136.4" y="138">GND</text>
<text x="150.4" y="139.3">SHIE MW3</text>
<text x="150.4" y="141.8">MW2 MW1</text>
<text x="42.4" y="144.4">GND</text>
<text x="42.4" y="146.9">NC</text>
<text x="42.4" y="149.5">NC</text>
<text x="49.4" y="149.5">CH.B</text>
<text x="49.6" y="146.9">CH.A</text>
<text x="51.3" y="144.4">NC</text>
<text x="89.4" y="144.4">GND</text>
<text x="89.4" y="146.9">NC</text>
<text x="89.4" y="149.5">NC</text>
<text x="96.4" y="149.5">CH.B</text>
<text x="96.6" y="146.9">CH.A</text>
<text x="98.3" y="144.4">NC</text>
<text x="152.5" y="149.5">X2_3</text>
<text x="42.4" y="152">NC</text>
<text x="51.3" y="152">NC</text>
<text x="89.4" y="152">NC</text>
<text x="98.3" y="152">NC</text>
<text x="136.4" y="155.8">GND</text>
<text x="148.4" y="152">39-28-1043</text>
<text x="46.5" y="160.9">EJ3</text>
<text x="93.5" y="160.9">EJ4</text>
<text x="150.4" y="157.1">SHIE MW3</text>
<text x="150.4" y="159.6">MW2 MW1</text>
<text x="25.9" y="166">GND</text>
<text x="37.2" y="163.4">EJH-105-01-F-D-TH</text>
<text x="74.2" y="167.2">GND</text>
<text x="84.1" y="163.4">EJH-105-01-F-D-TH</text>
<text x="152.5" y="167.2">X2_4</text>
<text x="42.4" y="168.5">NC</text>
<text x="42.4" y="171">GND</text>
<text x="42.4" y="173.6">NC</text>
<text x="49.6" y="173.6">CH.A</text>
<text x="50.3" y="168.5">VCC</text>
<text x="51.3" y="171">NC</text>
<text x="89.4" y="168.5">NC</text>
<text x="89.4" y="171">GND</text>
<text x="89.4" y="173.6">NC</text>
<text x="96.6" y="173.6">CH.A</text>
<text x="97.3" y="168.5">VCC</text>
<text x="98.3" y="171">NC</text>
<text x="136.4" y="173.6">GND</text>
<text x="148.4" y="169.8">39-28-1043</text>
<text x="42.4" y="176.1">NC</text>
<text x="42.4" y="178.7">NC</text>
<text x="49.4" y="176.1">CH.B</text>
<text x="51.3" y="178.7">NC</text>
<text x="89.4" y="176.1">NC</text>
<text x="89.4" y="178.7">NC</text>
<text x="96.4" y="176.1">CH.B</text>
<text x="98.3" y="178.7">NC</text>
<text x="150.4" y="174.9">SHIE MW3</text>
<text x="150.4" y="177.4">MW2 MW1</text>
</g>
<g font-size="1.8" fill="#a90000">
<text x="241.9" y="25.1">1</text>
<text x="241.9" y="27.7">2</text>
<text x="241.9" y="30.2">3</text>
<text x="41.2" y="36.6">1</text>
<text x="41.2" y="39.1">2</text>
<text x="41.2" y="41.7">3</text>
<text x="66.6" y="36.6">7</text>
<text x="66.6" y="39.1">8</text>
<text x="66.6" y="41.7">9</text>
<text x="41.2" y="44.2">4</text>
<text x="41.2" y="46.7">5</text>
<text x="65.2" y="44.2">MH1</text>
<text x="65.2" y="46.7">MH2</text>
<text x="41.2" y="49.3">6</text>
<text x="45" y="60.7">1</text>
<text x="45" y="63.2">2</text>
<text x="45" y="65.8">3</text>
<text x="45" y="68.3">4</text>
<text x="45" y="70.9">5</text>
<text x="230.4" y="69.6">2</text>
<text x="230.4" y="67.1">3</text>
<text x="245.7" y="69.6">5</text>
<text x="245.7" y="67.1">6</text>
<text x="230.4" y="72.1">1</text>
<text x="245.7" y="72.1">4</text>
<text x="230.4" y="89.9">1</text>
<text x="230.4" y="87.4">2</text>
<text x="230.4" y="84.8">3</text>
<text x="245.7" y="89.9">4</text>
<text x="245.7" y="87.4">5</text>
<text x="245.7" y="84.8">6</text>
<text x="230.4" y="107.7">1</text>
<text x="230.4" y="105.2">2</text>
<text x="230.4" y="102.6">3</text>
<text x="245.7" y="107.7">4</text>
<text x="245.7" y="105.2">5</text>
<text x="245.7" y="102.6">6</text>
<text x="146.6" y="121.7">1</text>
<text x="146.6" y="124.2">3</text>
<text x="161.9" y="121.7">2</text>
<text x="161.9" y="124.2">4</text>
<text x="230.4" y="125.5">1</text>
<text x="230.4" y="122.9">2</text>
<text x="230.4" y="120.4">3</text>
<text x="245.7" y="125.5">4</text>
<text x="245.7" y="122.9">5</text>
<text x="245.7" y="120.4">6</text>
<text x="38.7" y="140.7">1</text>
<text x="38.7" y="143.3">3</text>
<text x="56.4" y="140.7">2</text>
<text x="56.4" y="143.3">4</text>
<text x="85.7" y="140.7">1</text>
<text x="85.7" y="143.3">3</text>
<text x="103.4" y="140.7">2</text>
<text x="103.4" y="143.3">4</text>
<text x="146.6" y="138.2">1</text>
<text x="146.6" y="140.7">3</text>
<text x="161.9" y="138.2">2</text>
<text x="161.9" y="140.7">4</text>
<text x="38.7" y="145.8">5</text>
<text x="38.7" y="148.3">7</text>
<text x="56.4" y="145.8">6</text>
<text x="56.4" y="148.3">8</text>
<text x="85.7" y="145.8">5</text>
<text x="85.7" y="148.3">7</text>
<text x="103.4" y="145.8">6</text>
<text x="103.4" y="148.3">8</text>
<text x="38.7" y="150.9">9</text>
<text x="55.8" y="150.9">10</text>
<text x="85.7" y="150.9">9</text>
<text x="102.8" y="150.9">10</text>
<text x="146.6" y="156">1</text>
<text x="161.9" y="156">2</text>
<text x="146.6" y="158.5">3</text>
<text x="161.9" y="158.5">4</text>
<text x="38.7" y="167.4">1</text>
<text x="56.4" y="167.4">2</text>
<text x="85.7" y="167.4">1</text>
<text x="103.4" y="167.4">2</text>
<text x="38.7" y="169.9">3</text>
<text x="38.7" y="172.5">5</text>
<text x="56.4" y="169.9">4</text>
<text x="56.4" y="172.5">6</text>
<text x="85.7" y="169.9">3</text>
<text x="85.7" y="172.5">5</text>
<text x="103.4" y="169.9">4</text>
<text x="103.4" y="172.5">6</text>
<text x="146.6" y="173.7">1</text>
<text x="161.9" y="173.7">2</text>
<text x="38.7" y="175">7</text>
<text x="38.7" y="177.5">9</text>
<text x="55.8" y="177.5">10</text>
<text x="56.4" y="175">8</text>
<text x="85.7" y="175">7</text>
<text x="85.7" y="177.5">9</text>
<text x="102.8" y="177.5">10</text>
<text x="103.4" y="175">8</text>
<text x="146.6" y="176.3">3</text>
<text x="161.9" y="176.3">4</text>
</g>
</svg>
